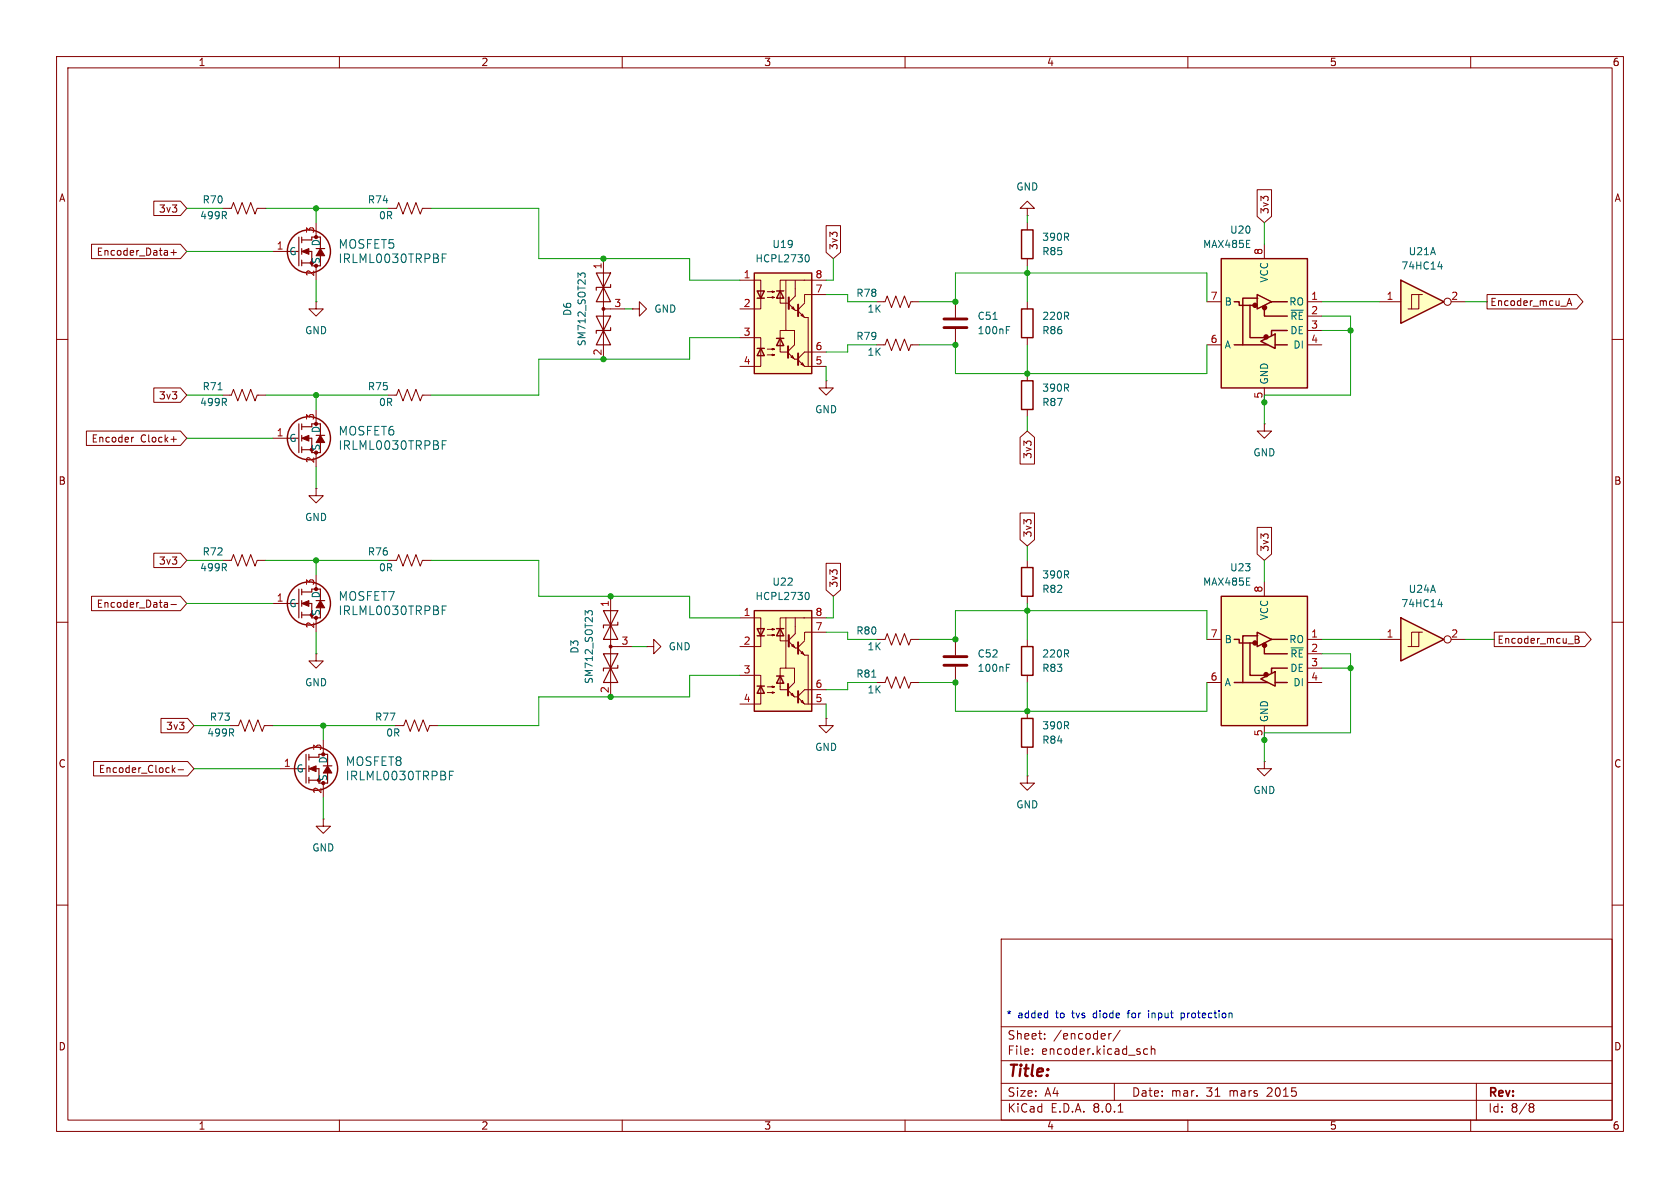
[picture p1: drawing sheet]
<svg xmlns="http://www.w3.org/2000/svg" width="297mm" height="210mm" viewBox="0 0 297 210" stroke-linecap="round" stroke-linejoin="round" font-family="sans-serif">
<g fill="none" stroke="#840000" stroke-width=".18">
<path d="M10 10h277v190h-277zM12 12h273v186h-273zM60 10v2M110 10v2M160 10v2M210 10v2M260 10v2M10 60h2M285 60h2M10 110h2M285 110h2M10 160h2"/>
<path d="M285 160h2M177 166h108v32h-108zM60 198v2M110 198v2M160 198v2M177 194.5h108M177 191.5h108M177 187.5h108M177 181.5h108M182.5 186.3v.1M182.5 185.5v.1M184.7 183.6v.1"/>
<path d="M184.7 182.8v.1M196 182.7v1M196.5 182.7l-.3 .1-.2 .2M197 191.5v3M197.7 196.6h.8M198 182.1l-1.3 2M202.9 185.5l-.4-.1-.3 .3v.4l.1 .2h.6M203.5 185.5l.2-.1 .4 .1 .1 .9M203.5 184.9v1.5M210 198v2M260 198v2M261 191.5v6.5"/>
<path d="M270.6 195.1h.3l.3 .3-.3 .3M270.6 195.7h.3M270.9 195.7l.2 .2 .1 .4-.3 .3h-.3"/>
</g>
<path d="M215.9 45.7h15.2v22.9h-15.2z" fill="#ffffc2"/>
<g fill="none" stroke="#840000" stroke-width=".25">
<path d="M215.9 45.7h15.2v22.9h-15.2zM218.2 53.3h.9v.7h2.5M221 54v5.7h2.5M222.2 52.7h-2.5v8.3M222.2 52.1l2.6 1.2-2.6 1.3zM223.5 54.6v1.3h4.1M224.8 53.3h2.8M224.8 59.1v.2M227.6 58.4h-2.8v.7M218.2 61h6M222.9 60.3l2.5-1.2v2.5zM225.4 61h2.2"/>
<circle cx="54.6" cy="106.7" r="3.8"/>
</g>
<g fill="#840000" stroke="#840000" stroke-width=".25">
<circle cx="223.8" cy="59.6" r=".36"/>
<circle cx="223.5" cy="54.4" r=".36"/>
<circle cx="221.9" cy="54" r=".36"/>
</g>
<g fill="none" stroke="#840000" stroke-width=".18">
<path d="M213.4 53.3h2.5M222.2 52.7h.1M223.5 43.2v2.5M231.1 53.3h2.6M231.1 55.9h2.6M231.1 58.4h2.6M213.4 61h2.5M223.5 68.6v2.5M231.1 61h2.6M68.6 99.1h1.5l.4-1.1 .7 2.1 .8-2.1 .8 2.1 .7-2.1 .8 2.1 .4-1h1.5M48.3 106.7h2.5M55.9 101.6v2.5"/>
<path d="M55.9 109.2v2.6M154.9 113h1.6l.3-1 .8 2 .8-2 .7 2 .8-2 .8 2 .3-1h1.6M40.6 128.3h1.6l.3-1 .8 2 .8-2 .7 2 .8-2 .8 2 .3-1h1.6M146 127v1.3h1.3l-1.3 1.2-1.2-1.2h1.2M146 127h.1M154.9 120.7h1.6l.3-1.1 .8 2.1 .8-2.1 .7 2.1 .8-2.1 .8 2.1 .3-1h1.6M223.5 134.6v1.3h1.3l-1.3 1.3-1.3-1.3h1.3M223.5 134.6h.1"/>
</g>
<path d="M78.2 107.8h.5M78.2 107.1h.7M154.1 119.7h.7" fill="none" stroke="#006464" stroke-width=".18"/>
<path d="M52.8 104.1v5.1M53.3 104.1v1.1M53.3 106.2v1M53.3 108.2v1M53.3 108.7h1.8M53.3 104.6h1.8M54.6 106.7h.5v2.5M55.9 106.2h1.5" fill="none" stroke="#840000" stroke-width=".2"/>
<g fill="#840000" stroke="#840000" stroke-width=".18">
<path d="M53.3 106.7l1.3-.5v1z"/>
<path d="M56.6 106.2l.8 1.2h-1.5z"/>
<circle cx="55.9" cy="109.2" r=".28"/>
<circle cx="55.9" cy="104.1" r=".28"/>
</g>
<path d="M133.3 108h10.2v17.7h-10.2z" fill="#ffffc2"/>
<path d="M180.6 54.6h2v5.1h-2zM180.6 67.3h2v5.1h-2zM133.3 108h10.2v17.7h-10.2zM133.9 111.1h1.2l-.6 1.3zM133.9 112.4h1.2M137.3 119.5h1.3M137.3 111.1h1.3M137.9 119.5l.7 1.3h-1.3zM137.9 111.1l.7 1.3h-1.3zM133.9 121.3h1.2M134.5 121.3l.6 1.3h-1.2z" fill="none" stroke="#840000" stroke-width=".25"/>
<g fill="none" stroke="#840000" stroke-width=".18">
<path d="M181.6 53.3v1.3M181.6 59.7v1.3M146 67.3v1.3h1.3l-1.3 1.3-1.2-1.3h1.2M146 67.3h.1M181.6 66v1.3M181.6 72.4v1.3M39.4 99.1h1.5l.4-1.1 .7 2.1 .8-2.1 .8 2.1 .7-2.1 .8 2.1 .4-1h1.5M55.9 115.6v1.2h1.2l-1.2 1.3-1.3-1.3h1.3M55.9 115.6h.1M114.3 114.3h1.3v1.3l1.2-1.3-1.2-1.3v1.3M114.3 114.3h.1M130.8 119.4h3.7v5.1h-3.7"/>
<path d="M130.8 109.2h3.7v5.1h-3.7M135.6 112.3h1.3l-.4 .1v-.3l.4 .2M135.6 111.3h1.3l-.4 .1v-.3l.4 .2M137.9 112.3v1h1.5M138.9 109.2v8.9h-1v3.8h1.3M138.9 118.1h1.6v2.6l-1.2 1.1M139.4 113.4l1.2 1.2h.5M140 114.2l.2-.3 .3 .5zM140.6 109.2v2.8l-1.2 1.2M141.1 114.7l1.1 1.1h.7v8.7M141.6 115.4l.3-.2 .2 .5zM142.1 109.2h3.9"/>
<path d="M142.2 109.2h-4.3v3.2M142.2 113.3l-1.1 1.1M146 111.8h-3.8v1.4M135.6 122.4h1.3l-.4 .2v-.3l.4 .1M135.6 121.4h1.3l-.4 .1v-.2l.4 .1M139.3 122l1.2 1.2h.5M139.8 122.8l.3-.2 .2 .5zM141.1 123.3l1.1 1.2h3.8M141.6 124.1l.3-.3 .2 .5zM146 121.9h-3.8l-1.1 1.2M181.6 137.2v1.2h1.3l-1.3 1.3-1.3-1.3h1.3M181.6 137.2h.1"/>
</g>
<path d="M139.4 112.3v2M141.1 113.5v2.1M139.3 120.9v2M141.1 122.2v2" fill="none" stroke="#840000" stroke-width=".36"/>
<path d="M142.6 104.7a.68 .68 0 0 1 .5 .7 .68 .68 0 0 1-.5 .6" fill="none" stroke="#006464" stroke-width=".18"/>
<path d="M247.6 49.5l7.7 3.8-7.7 3.9z" fill="#ffffc2"/>
<g fill="none" stroke="#840000" stroke-width=".25">
<path d="M247.6 49.5l7.7 3.8-7.7 3.9zM180.6 127h2v5.1h-2z"/>
<circle cx="55.9" cy="135.9" r="3.8"/>
</g>
<g fill="none" stroke="#840000" stroke-width=".18">
<path d="M243.8 53.3h3.8M250.8 52.1h-1.2v2.5M251.5 52.1h-.7v2.5h-1.9M256.5 53.3h2.6M49.5 135.9h2.6M57.1 130.8v2.6M57.1 138.4v2.6M69.8 128.3h1.6l.4-1 .7 2 .8-2 .7 2 .8-2 .8 2 .3-1h1.6M181.6 125.7v1.3M181.6 132.1v1.3M57.1 144.8v1.3h1.3l-1.3 1.2-1.2-1.2h1.2M57.1 144.8h.1"/>
<circle cx="255.9" cy="53.3" r=".63"/>
</g>
<path d="M254.2 47.1h.8M254.8 46.7v.9M79.5 137.1h.5M79.5 136.3h.7" fill="none" stroke="#006464" stroke-width=".18"/>
<path d="M54.1 133.4v5M54.6 133.4v1M54.6 135.4v1M54.6 137.4v1M54.6 137.9h1.8M54.6 133.9h1.8M55.9 135.9h.5v2.5M57.1 135.4h1.6" fill="none" stroke="#840000" stroke-width=".2"/>
<g fill="#840000" stroke="#840000" stroke-width=".18">
<path d="M54.6 135.9l1.3-.5v1z"/>
<path d="M57.9 135.4l.8 1.3h-1.6z"/>
<circle cx="57.1" cy="138.4" r=".28"/>
<circle cx="57.1" cy="133.4" r=".28"/>
</g>
<path d="M247.6 109.2l7.7 3.8-7.7 3.8z" fill="#ffffc2"/>
<path d="M247.6 109.2l7.7 3.8-7.7 3.8z" fill="none" stroke="#840000" stroke-width=".25"/>
<g fill="none" stroke="#840000" stroke-width=".18">
<path d="M243.8 113h3.8M250.8 111.8h-1.2v2.5M251.5 111.8h-.7v2.5h-1.9M256.5 113h2.6"/>
<circle cx="255.9" cy="113" r=".63"/>
</g>
<path d="M254.2 106.8h.8M254.8 106.4v.9" fill="none" stroke="#006464" stroke-width=".18"/>
<path d="M133.3 48.3h10.2v17.7h-10.2z" fill="#ffffc2"/>
<path d="M133.3 48.3h10.2v17.7h-10.2zM133.9 51.4h1.2l-.6 1.3zM133.9 52.7h1.2M137.3 59.8h1.3M137.3 51.4h1.3M137.9 59.8l.7 1.3h-1.3zM137.9 51.4l.7 1.3h-1.3zM133.9 61.6h1.2M134.5 61.6l.6 1.3h-1.2zM180.6 114.3h2v5.1h-2z" fill="none" stroke="#840000" stroke-width=".25"/>
<g fill="none" stroke="#840000" stroke-width=".18">
<path d="M130.8 59.7h3.7v5.1h-3.7M130.8 49.5h3.7v5.1h-3.7M135.6 52.6h1.3l-.4 .1v-.2l.4 .1M135.6 51.6h1.3l-.4 .1v-.3l.4 .2M137.9 52.6v1h1.5M138.9 49.5v8.9h-1v3.8h1.3M138.9 58.4h1.6v2.6l-1.2 1.1M139.4 53.7l1.2 1.2h.5M140 54.5l.2-.3 .3 .5zM140.6 49.5v2.8l-1.2 1.2M141.1 55l1.1 1.1h.7v8.7M141.6 55.8l.3-.3 .2 .5z"/>
<path d="M142.1 49.5h3.9M142.2 49.5h-4.3v3.2M142.2 53.6l-1.1 1.1M146 52.1h-3.8v1.4M154.9 53.3h1.6l.3-1 .8 2.1 .8-2.1 .7 2.1 .8-2.1 .8 2.1 .3-1.1h1.6M135.6 62.7h1.3l-.4 .2v-.3l.4 .1M135.6 61.7h1.3l-.4 .1v-.2l.4 .1M139.3 62.4l1.2 1.1h.5M139.8 63.1l.3-.2 .2 .5zM141.1 63.6l1.1 1.2h3.8M141.6 64.4l.3-.3 .2 .5zM146 62.2h-3.8l-1.1 1.2"/>
<path d="M154.9 61h1.6l.3-1.1 .8 2.1 .8-2.1 .7 2.1 .8-2.1 .8 2.1 .3-1h1.6M223.5 74.9v1.3h1.3l-1.3 1.3-1.3-1.3h1.3M223.5 74.9h.1M181.6 113v1.3M181.6 119.4v1.3"/>
</g>
<path d="M139.4 52.6v2M141.1 53.8v2.1M139.3 61.2v2M141.1 62.5v2" fill="none" stroke="#840000" stroke-width=".36"/>
<path d="M142.6 45a.68 .68 0 0 1 .5 .7 .68 .68 0 0 1-.5 .6" fill="none" stroke="#006464" stroke-width=".18"/>
<path d="M215.9 105.4h15.2v22.9h-15.2z" fill="#ffffc2"/>
<g fill="none" stroke="#840000" stroke-width=".25">
<path d="M180.6 40.6h2v5.1h-2zM180.6 100.3h2v5.1h-2zM215.9 105.4h15.2v22.9h-15.2zM218.2 113h.9v.7h2.5M221 113.7v5.7h2.5M222.2 112.4h-2.5v8.3M222.2 111.8l2.6 1.2-2.6 1.3zM223.5 114.3v1.3h4.1M224.8 113h2.8M227.6 118.1h-2.8v.9M218.2 120.7h6M222.9 120l2.5-1.3v2.6z"/>
<path d="M225.4 120.7h2.2"/>
<circle cx="54.6" cy="44.4" r="3.8"/>
<circle cx="54.6" cy="77.5" r="3.8"/>
</g>
<g fill="#840000" stroke="#840000" stroke-width=".25">
<circle cx="223.8" cy="119.3" r=".36"/>
<circle cx="223.5" cy="114.1" r=".36"/>
<circle cx="221.9" cy="113.7" r=".36"/>
</g>
<g fill="none" stroke="#840000" stroke-width=".18">
<path d="M27.2 35.6h4.7l1.1 1.2-1.1 1.3h-4.7zM39.4 36.8h1.5l.4-1 .7 2 .8-2 .8 2 .7-2 .8 2 .4-1h1.5M55.9 39.4v2.5M68.6 36.8h1.5l.4-1 .7 2 .8-2 .8 2 .7-2 .8 2 .4-1h1.5M146 39.9h2.6v4.7l-1.3 1.1-1.3-1.1zM181.6 36.8h1.3l-1.3-1.2-1.3 1.2h1.3v1.3M181.6 38.1h.1M181.6 39.4v1.2M222.2 33.5h2.6v4.8l-1.3 1.1-1.3-1.1zM16.2 43.2h15.7l1.1 1.3-1.1 1.2h-15.7zM30.2 44.6h1M30.7 44.2v.9"/>
<path d="M48.3 44.5h2.5M55.9 53.3v1.3h1.2l-1.2 1.3-1.3-1.3h1.3M55.9 53.3h.1M55.9 47v2.5M106.7 54.6h3.8M106.7 45.7v17.8M111.8 54.6h1.2v1.3l1.3-1.3-1.3-1.3v1.3M111.8 54.6h.1M168.9 53.3v2.8M168.9 58.2v2.8M181.6 45.7v1.3M262.9 52.1h15.8l1.1 1.2-1.1 1.3h-15.8z"/>
<path d="M277 54l.4-1.3 .5 1.3M277.1 53.6h.6M15.3 76.2h16.6l1.1 1.3-1.1 1.2h-16.6zM23.6 77.3l-.3 .2M27.2 68.6h4.7l1.1 1.3-1.1 1.2h-4.7zM30.2 77.7h1M39.4 69.9h1.5l.4-1.1 .7 2.1 .8-2.1 .8 2.1 .7-2.1 .8 2.1 .4-1h1.5M48.3 77.5h2.5M55.9 72.4v2.5M68.6 69.9h1.5l.4-1.1 .7 2.1 .8-2.1 .8 2.1 .7-2.1 .8 2.1 .4-1h1.5M180.3 77.3l1.3-1.1 1.3 1.1v4.7h-2.6zM27.2 97.8h4.7l1.1 1.3-1.1 1.2h-4.7z"/>
<path d="M55.9 86.4v1.2h1.2l-1.2 1.3-1.3-1.3h1.3M55.9 86.4h.1M55.9 80v2.6M146 99.6h2.6v4.7l-1.3 1.1-1.3-1.1zM180.3 90.7h2.6v4.7l-1.3 1.1-1.3-1.1zM181.6 99.1v1.2M222.2 93.2h2.6v4.7l-1.3 1.2-1.3-1.2zM16.2 105.4h15.7l1.1 1.3-1.1 1.3h-15.7zM29.2 106.5h.2l.2 .2v.7M29.6 107.3l-.4 .1M29.6 106.8l-.4 .1M30.2 106.9h1"/>
<path d="M107.9 114.3h3.9M107.9 105.4v17.8M168.9 113v2.8M168.9 117.9v2.8M181.6 105.4v1.3M213.4 113h2.5M222.2 112.4h.1M223.5 102.9v2.5M231.1 113h2.6M231.1 115.6h2.6M231.1 118.1h2.6M264.2 111.8h16l1.1 1.2-1.1 1.3h-16z"/>
<path d="M278.5 112.4h.4l.2 .3-.2 .3 .2 .2 .1 .3-.3 .2h-.4zM278.5 113h.4M16.5 134.6h16.7l1.1 1.3-1.1 1.3h-16.7zM28.5 127h4.7l1.1 1.3-1.1 1.2h-4.7zM30.6 136.1l.3 .5M30.9 135.7l-.4 .5M31.5 136.1h1M213.4 120.7h2.5M223.5 128.3v2.5M231.1 120.7h2.6"/>
</g>
<path d="M166.9 57.9h4M166.9 56.4h4M166.9 117.6h4M166.9 116.1h4" fill="none" stroke="#840000" stroke-width=".51"/>
<path d="M78.2 45.6h.5M78.2 44.9h.7M103.4 48.9v-.4l-.2-.2h-.4l-.1 .4-.5-.4v.7M175.6 56.5h.7M177.9 58.3h.4M177.9 57.7h.6M38.5 68.9h.8M78.2 78.6h.5M78.2 77.9h.7M104.7 108.6v-.4l-.2-.2h-.4l-.2 .4-.5-.4v.7M177.9 118h.4M177.9 117.4h.6" fill="none" stroke="#006464" stroke-width=".18"/>
<g fill="none" stroke="#840000" stroke-width=".2">
<path d="M52.8 41.9v5.1M53.3 41.9v1M53.3 43.9v1.1M53.3 46v1M53.3 46.5h1.8M53.3 42.4h1.8M54.6 44.5h.5v2.5M55.9 43.9h1.5M105.4 48.3h2.5l-2.5 5h2.5zM105.4 55.9l2.5 5.1h-2.5l2.5-5.1zM107.9 50.3v.5h-2.5v.5M107.9 57.9v.5h-2.5v.5"/>
<path d="M52.8 74.9v5.1M53.3 74.9v1M53.3 77v1M53.3 79v1M53.3 79.5h1.8M53.3 75.4h1.8M54.6 77.5h.5v2.5M55.9 77h1.5M106.7 108h2.5l-2.5 5h2.5zM106.7 115.6l2.5 5.1h-2.5l2.5-5.1zM109.2 110v.5h-2.5v.5M109.2 117.6v.5h-2.5v.5"/>
</g>
<g fill="#840000" stroke="#840000" stroke-width=".18">
<path d="M53.3 44.5l1.3-.6v1.1z"/>
<path d="M56.6 43.9l.8 1.3h-1.5z"/>
<path d="M53.3 77.5l1.3-.5v1z"/>
<path d="M56.6 77l.8 1.2h-1.5z"/>
<circle cx="55.9" cy="47" r=".28"/>
<circle cx="55.9" cy="41.9" r=".28"/>
<circle cx="55.9" cy="80" r=".28"/>
<circle cx="55.9" cy="74.9" r=".28"/>
<circle cx="106.7" cy="54.6" r=".25"/>
<circle cx="107.9" cy="114.3" r=".25"/>
</g>
<path d="M199.2 179.1h.5M199.5 178.7l-.1 1.2M203.1 178.7v.1M203.1 179.1v.8M208.8 179.1h.4l.1 .1M208.8 179.1v1.2M209.3 179.8l-.1 .1h-.4" fill="none" stroke="#0000c2" stroke-width=".18"/>
<g fill="none" stroke="#009600" stroke-width=".18">
<path d="M33 36.8h6.4M47 36.8h21.6M55.9 36.8v2.6M76.2 36.8h19v8.9h26.7v3.8h8.9M181.6 38.1v1.3M223.5 39.4v3.8M33 44.5h15.3M55.9 49.5v3.8M110.5 54.6h1.3M130.8 59.7h-8.9v3.8h-26.7v6.4h-19M146 52.1h3.9v1.2h5M147.3 45.7v3.8h-1.3"/>
<path d="M162.6 53.3h6.3v-5h44.5v5M181.6 47v6.3M233.7 55.9h5.1v14h-15.3v5M233.7 58.4h5.1M233.7 53.3h10.1M259.1 53.3h3.8M33 69.9h6.4M33 77.5h15.3M47 69.9h21.6M55.9 69.9v2.5M146 64.8v2.5M154.9 61h-5v1.2h-3.9"/>
<path d="M162.6 61h6.3v5h44.5v-5M181.6 61v5M181.6 73.7v2.5M33 99.1h6.4M47 99.1h21.6M55.9 82.6v3.8M55.9 99.1v2.5M76.2 99.1h19v6.3h26.7v3.8h8.9M181.6 96.5v2.6M223.5 99.1v3.8M33 106.7h15.3M55.9 111.8v3.8"/>
<path d="M111.8 114.3h2.5M130.8 119.4h-8.9v3.8h-26.7v5.1h-17.7M146 111.8h3.9v1.2h5M147.3 105.4v3.8h-1.3M162.6 113h6.3v-5h44.5v5M181.6 106.7v6.3M233.7 115.6h5.1v13.9h-15.3v5.1M233.7 118.1h5.1M233.7 113h10.1M259.1 113h5.1M34.3 128.3h6.3M34.3 135.9h15.2"/>
<path d="M48.3 128.3h21.5M57.1 128.3v2.5M146 124.5v2.5M154.9 120.7h-5v1.2h-3.9M162.6 120.7h6.3v5h44.5v-5M181.6 120.7v5M181.6 133.4v3.8M57.1 141v3.8"/>
</g>
<g fill="#009600" stroke="#009600" stroke-width=".18">
<circle cx="55.9" cy="99.1" r=".46"/>
<circle cx="57.1" cy="128.3" r=".46"/>
<circle cx="168.9" cy="53.3" r=".46"/>
<circle cx="181.6" cy="48.3" r=".46"/>
<circle cx="238.8" cy="58.4" r=".46"/>
<circle cx="223.5" cy="71.1" r=".46"/>
<circle cx="168.9" cy="61" r=".46"/>
<circle cx="181.6" cy="66" r=".46"/>
<circle cx="238.8" cy="118.1" r=".46"/>
<circle cx="223.5" cy="130.8" r=".46"/>
<circle cx="55.9" cy="69.9" r=".46"/>
<circle cx="106.7" cy="63.5" r=".46"/>
<circle cx="106.7" cy="45.7" r=".46"/>
<circle cx="107.9" cy="123.2" r=".46"/>
<circle cx="107.9" cy="105.4" r=".46"/>
<circle cx="55.9" cy="36.8" r=".46"/>
<circle cx="181.6" cy="125.7" r=".46"/>
<circle cx="168.9" cy="120.7" r=".46"/>
<circle cx="168.9" cy="113" r=".46"/>
<circle cx="181.6" cy="108" r=".46"/>
</g>
<text font-size="2.8" fill="#840000" x="178" y="190.9">Title:</text>
<g font-size="2.1" fill="#006464">
<text x="59.7" y="44.2">MOSFET5</text>
<text x="59.7" y="46.7">IRLML0030TRPBF</text>
<text x="59.7" y="77.2">MOSFET6</text>
<text x="59.7" y="79.7">IRLML0030TRPBF</text>
<text x="59.7" y="106.4">MOSFET7</text>
<text x="59.7" y="108.9">IRLML0030TRPBF</text>
<text x="61" y="135.6">MOSFET8</text>
<text x="61" y="138.2">IRLML0030TRPBF</text>
</g>
<g font-size="2.1" fill="#840000">
<text x="178" y="184">Sheet:</text>
<text x="186.2" y="184">/encoder/</text>
<text x="178" y="186.7">File:</text>
<text x="184.1" y="186.7">encoder.kicad_sch</text>
<text x="178" y="196.9">KiCad</text>
<text x="178" y="194.1">Size:</text>
<text x="184.7" y="194.1">A4</text>
<text x="185.7" y="196.9">E.D.A.</text>
<text x="193.3" y="196.9">8.0.1</text>
<text x="200" y="194.1">Date:</text>
<text x="207" y="194.1">mar.</text>
<text x="213.3" y="194.1">31</text>
<text x="217.5" y="194.1">mars</text>
<text x="224.3" y="194.1">2015</text>
<text x="263" y="194.3">Rev:</text>
<text x="263" y="196.9">Id:</text>
<text x="267.1" y="196.9">8/8</text>
</g>
<g font-size="1.8" fill="#840000">
<text x="35" y="11.9">1</text>
<text x="85" y="11.9">2</text>
<text x="135" y="11.9">3</text>
<text x="185" y="11.9">4</text>
<text x="235" y="11.9">5</text>
<text x="285" y="11.9">6</text>
<text x="10.3" y="35.9">A</text>
<text x="285.3" y="35.9">A</text>
<text x="28" y="37.8">3v3</text>
<text x="224.5" y="37.9" transform="rotate(-90 224.5 37.9)">3v3</text>
<text x="17" y="45.4">Encoder_Data+</text>
<text x="148.3" y="44.3" transform="rotate(-90 148.3 44.3)">3v3</text>
<text x="263.4" y="54.3">Encoder_mcu_A</text>
<text x="28" y="70.8">3v3</text>
<text x="16.1" y="78.4">Encoder</text>
<text x="24.8" y="78.4">Clock+</text>
<text x="182.6" y="81.2" transform="rotate(-90 182.6 81.2)">3v3</text>
<text x="10.3" y="85.9">B</text>
<text x="285.3" y="85.9">B</text>
<text x="182.6" y="95.1" transform="rotate(-90 182.6 95.1)">3v3</text>
<text x="28" y="100">3v3</text>
<text x="224.5" y="97.6" transform="rotate(-90 224.5 97.6)">3v3</text>
<text x="17" y="107.6">Encoder_Data-</text>
<text x="148.3" y="104" transform="rotate(-90 148.3 104)">3v3</text>
<text x="264.6" y="114">Encoder_mcu_B</text>
<text x="29.3" y="129.2">3v3</text>
<text x="10.3" y="135.9">C</text>
<text x="17.4" y="136.8">Encoder_Clock-</text>
<text x="285.3" y="135.9">C</text>
<text x="10.3" y="185.9">D</text>
<text x="285.3" y="185.9">D</text>
<text x="35" y="199.9">1</text>
<text x="85" y="199.9">2</text>
<text x="135" y="199.9">3</text>
<text x="185" y="199.9">4</text>
<text x="235" y="199.9">5</text>
<text x="285" y="199.9">6</text>
</g>
<g font-size="1.8" fill="#006464">
<text x="179.6" y="33.9">GND</text>
<text x="35.3" y="39">499R</text>
<text x="35.7" y="36.2">R70</text>
<text x="64.9" y="36.2">R74</text>
<text x="66.9" y="39">0R</text>
<text x="217.4" y="41.5">U20</text>
<text x="51.1" y="45.3">G</text>
<text x="56.7" y="46.7" transform="rotate(-90 56.7 46.7)">S</text>
<text x="56.7" y="43.6" transform="rotate(-90 56.7 43.6)">D</text>
<text x="133.5" y="46.6">HCPL2730</text>
<text x="136.5" y="44">U19</text>
<text x="184.2" y="42.8">390R</text>
<text x="184.2" y="45.3">R85</text>
<text x="212.6" y="44">MAX485E</text>
<text x="247.6" y="47.9">74HC14</text>
<text x="248.9" y="45.3">U21A</text>
<text x="151.3" y="52.7">R78</text>
<text x="224.4" y="50.1" transform="rotate(-90 224.4 50.1)">VCC</text>
<text x="53.8" y="59.3">GND</text>
<text x="101.2" y="56" transform="rotate(-90 101.2 56)">D6</text>
<text x="115.6" y="55.5">GND</text>
<text x="153.3" y="55.5">1K</text>
<text x="172.7" y="59.3">100nF</text>
<text x="172.7" y="56.7">C51</text>
<text x="184.2" y="56.7">220R</text>
<text x="184.2" y="59.3">R86</text>
<text x="216.4" y="54.2">B</text>
<text x="227.8" y="54.2">RO</text>
<text x="228" y="56.7">~{RE}</text>
<text x="228" y="59.3">DE</text>
<text x="103.7" y="61.3" transform="rotate(-90 103.7 61.3)">SM712_SOT23</text>
<text x="151.3" y="60.3">R79</text>
<text x="153.3" y="63.1">1K</text>
<text x="216.4" y="61.8">A</text>
<text x="228.6" y="61.8">DI</text>
<text x="35.3" y="72">499R</text>
<text x="35.7" y="69.2">R71</text>
<text x="64.9" y="69.2">R75</text>
<text x="66.9" y="72">0R</text>
<text x="184.2" y="69.4">390R</text>
<text x="184.2" y="72">R87</text>
<text x="224.4" y="68.1" transform="rotate(-90 224.4 68.1)">GND</text>
<text x="56.7" y="76.7" transform="rotate(-90 56.7 76.7)">D</text>
<text x="144" y="73.3">GND</text>
<text x="51.1" y="78.3">G</text>
<text x="56.7" y="79.8" transform="rotate(-90 56.7 79.8)">S</text>
<text x="221.5" y="80.9">GND</text>
<text x="53.8" y="92.3">GND</text>
<text x="35.3" y="101.2">499R</text>
<text x="35.7" y="98.4">R72</text>
<text x="64.9" y="98.4">R76</text>
<text x="66.9" y="101.2">0R</text>
<text x="217.4" y="101.2">U23</text>
<text x="51.1" y="107.5">G</text>
<text x="56.7" y="105.9" transform="rotate(-90 56.7 105.9)">D</text>
<text x="133.5" y="106.3">HCPL2730</text>
<text x="136.5" y="103.7">U22</text>
<text x="184.2" y="102.5">390R</text>
<text x="184.2" y="105">R82</text>
<text x="212.6" y="103.7">MAX485E</text>
<text x="247.6" y="107.5">74HC14</text>
<text x="248.9" y="105">U24A</text>
<text x="56.7" y="109" transform="rotate(-90 56.7 109)">S</text>
<text x="151.3" y="112.4">R80</text>
<text x="216.4" y="113.9">B</text>
<text x="224.4" y="109.7" transform="rotate(-90 224.4 109.7)">VCC</text>
<text x="227.8" y="113.9">RO</text>
<text x="102.5" y="115.6" transform="rotate(-90 102.5 115.6)">D3</text>
<text x="118.1" y="115.2">GND</text>
<text x="151.3" y="120">R81</text>
<text x="153.3" y="115.2">1K</text>
<text x="172.7" y="119">100nF</text>
<text x="172.7" y="116.4">C52</text>
<text x="184.2" y="116.4">220R</text>
<text x="184.2" y="119">R83</text>
<text x="228" y="116.4">~{RE}</text>
<text x="228" y="119">DE</text>
<text x="53.8" y="121.5">GND</text>
<text x="105" y="121" transform="rotate(-90 105 121)">SM712_SOT23</text>
<text x="153.3" y="122.8">1K</text>
<text x="216.4" y="121.5">A</text>
<text x="228.6" y="121.5">DI</text>
<text x="36.5" y="130.4">499R</text>
<text x="37" y="127.6">R73</text>
<text x="66.2" y="127.6">R77</text>
<text x="68.2" y="130.4">0R</text>
<text x="184.2" y="129.1">390R</text>
<text x="184.2" y="131.7">R84</text>
<text x="224.4" y="127.8" transform="rotate(-90 224.4 127.8)">GND</text>
<text x="52.3" y="136.8">G</text>
<text x="58" y="135.1" transform="rotate(-90 58 135.1)">D</text>
<text x="144" y="132.9">GND</text>
<text x="58" y="138.2" transform="rotate(-90 58 138.2)">S</text>
<text x="179.6" y="143.1">GND</text>
<text x="221.5" y="140.6">GND</text>
<text x="55.1" y="150.7">GND</text>
</g>
<g font-size="1.8" fill="#a90000">
<text x="55.6" y="41.3" transform="rotate(-90 55.6 41.3)">3</text>
<text x="48.8" y="44.2">1</text>
<text x="106.4" y="47.7" transform="rotate(-90 106.4 47.7)">1</text>
<text x="223.3" y="45.2" transform="rotate(-90 223.3 45.2)">8</text>
<text x="55.6" y="49" transform="rotate(-90 55.6 49)">2</text>
<text x="131.4" y="49.3">1</text>
<text x="144.1" y="51.8">7</text>
<text x="144.1" y="49.3">8</text>
<text x="213.9" y="53.1">7</text>
<text x="231.7" y="53.1">1</text>
<text x="245" y="53.1">1</text>
<text x="256.5" y="53.1">2</text>
<text x="108.5" y="54.4">3</text>
<text x="131.4" y="54.4">2</text>
<text x="131.4" y="59.4">3</text>
<text x="231.7" y="55.6">2</text>
<text x="231.7" y="58.2">3</text>
<text x="106.4" y="62.9" transform="rotate(-90 106.4 62.9)">2</text>
<text x="131.4" y="64.5">4</text>
<text x="144.1" y="64.5">5</text>
<text x="144.1" y="62">6</text>
<text x="213.9" y="60.7">6</text>
<text x="231.7" y="60.7">4</text>
<text x="223.3" y="70.6" transform="rotate(-90 223.3 70.6)">5</text>
<text x="48.8" y="77.2">1</text>
<text x="55.6" y="74.4" transform="rotate(-90 55.6 74.4)">3</text>
<text x="55.6" y="82" transform="rotate(-90 55.6 82)">2</text>
<text x="48.8" y="106.4">1</text>
<text x="55.6" y="103.6" transform="rotate(-90 55.6 103.6)">3</text>
<text x="107.7" y="107.4" transform="rotate(-90 107.7 107.4)">1</text>
<text x="223.3" y="104.8" transform="rotate(-90 223.3 104.8)">8</text>
<text x="55.6" y="111.2" transform="rotate(-90 55.6 111.2)">2</text>
<text x="131.4" y="109">1</text>
<text x="144.1" y="111.5">7</text>
<text x="144.1" y="109">8</text>
<text x="213.9" y="112.8">7</text>
<text x="231.7" y="112.8">1</text>
<text x="245" y="112.8">1</text>
<text x="256.5" y="112.8">2</text>
<text x="109.8" y="114">3</text>
<text x="131.4" y="114">2</text>
<text x="131.4" y="119.1">3</text>
<text x="231.7" y="115.3">2</text>
<text x="231.7" y="117.9">3</text>
<text x="107.7" y="122.6" transform="rotate(-90 107.7 122.6)">2</text>
<text x="131.4" y="124.2">4</text>
<text x="144.1" y="124.2">5</text>
<text x="144.1" y="121.7">6</text>
<text x="213.9" y="120.4">6</text>
<text x="231.7" y="120.4">4</text>
<text x="223.3" y="130.2" transform="rotate(-90 223.3 130.2)">5</text>
<text x="50.1" y="135.6">1</text>
<text x="56.9" y="132.8" transform="rotate(-90 56.9 132.8)">3</text>
<text x="56.9" y="140.4" transform="rotate(-90 56.9 140.4)">2</text>
</g>
<g font-size="1.8" fill="#0000c2">
<text x="177.8" y="180.1">*</text>
<text x="179.9" y="180.1">added</text>
<text x="186.8" y="180.1">to</text>
<text x="189.8" y="180.1">tvs</text>
<text x="193.7" y="180.1">diode</text>
<text x="200" y="180.1">for</text>
<text x="203.9" y="180.1">input</text>
<text x="209.8" y="180.1">protection</text>
</g>
</svg>
